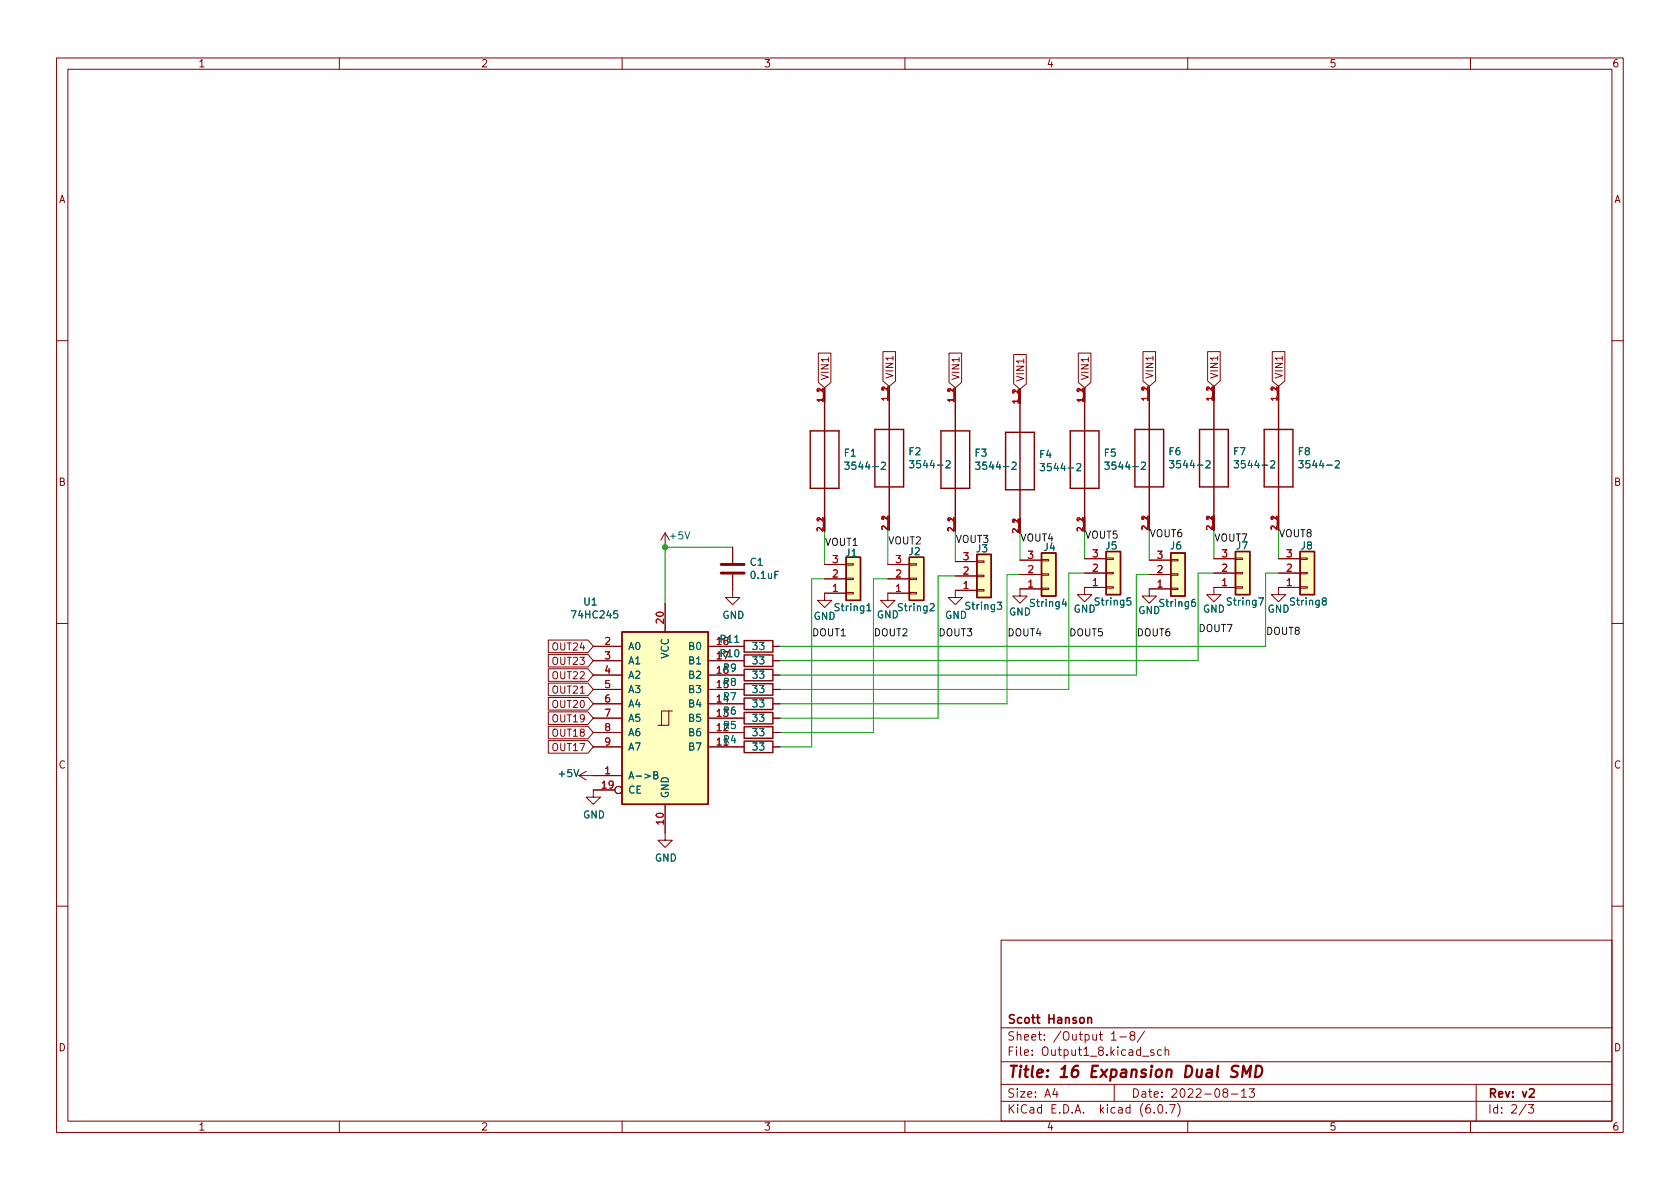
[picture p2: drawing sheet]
<svg xmlns="http://www.w3.org/2000/svg" width="297mm" height="210mm" viewBox="0 0 297 210" stroke-linecap="round" stroke-linejoin="round" font-family="sans-serif">
<g fill="none" stroke="#840000" stroke-width=".18">
<path d="M10 10.2h277v190.1h-277zM12 12.2h273v186.1h-273zM60 10.2v2M110 10.2v2M160 10.2v2M210 10.2v2M260 10.2v2M10 60.2h2M144.7 62.4h2.2v5.2l-1.1 1-1.1-1zM145.8 68.6v2.5M156.1 62.2h2.2v5.2l-1.1 .9-1.1-.9zM157.2 68.3v2.6"/>
<path d="M167.8 62.4h2.2v5.2l-1.1 1-1.1-1zM168.9 68.6v2.5M179.2 62.7h2.3v5.2l-1.2 .9-1.1-.9zM180.3 68.8v2.6M190.7 62.4h2.2v5.2l-1.1 1-1.1-1zM191.8 68.6v2.5M202.1 62.2h2.2v5.2l-1.1 .9-1.1-.9zM203.2 68.3v2.6M213.5 62.2h2.2v5.2l-1.1 .9-1.1-.9zM214.6 68.3v2.6M224.9 62.2h2.3v5.2l-1.1 .9-1.2-.9zM226.1 68.3v2.6"/>
<path d="M285 60.2h2M117.6 94.2l-.8 1.3M117.6 94.2v2.6M117.6 94.2l.8 1.3M129.5 96.8v2.8M145.8 91.4v2.6M145.8 99.8h3.8M149.6 99.7h1.3v.2h-1.3zM157 99.8h3.8M157.2 91.2v2.5M160.8 99.7h1.3v.2h-1.3zM168.9 91.4v2.6"/>
<path d="M168.9 99.3h3.8M172.7 99.2h1.3v.2h-1.3zM180.3 99.1h3.8M180.3 91.7v2.5M184.1 98.9h1.3v.3h-1.3zM191.8 91.4v2.6M191.8 98.8h3.8M195.6 98.7h1.2v.2h-1.2zM203.2 99.1h3.8M203.2 91.2v2.5M207 98.9h1.3v.3h-1.3zM214.6 98.8h3.8"/>
<path d="M214.6 91.2v2.5M218.4 98.7h1.3v.2h-1.3zM226.1 98.8h3.8M226.1 91.2v2.5M229.9 98.7h1.2v.2h-1.2zM10 110.2h2M96.9 118.3h7l1 1.1-1 1.1h-7zM96.9 113.2h7l1 1.1-1 1.1h-7zM96.9 115.7h7l1 1.1-1 1.1h-7zM104.9 114.3h5.1M104.9 116.8h5.1M104.9 119.4h5.1"/>
<path d="M117.6 106.7v5.1M125.2 114.3h6.4M125.2 116.8h6.4M125.2 119.4h6.4M129.5 101.6v4.1h1.3l-1.3 1.2-1.2-1.2h1.2M136.7 114.3h1.2M136.7 116.8h1.2M136.7 119.4h1.2M145.8 102.4h3.8M149.6 102.2h1.3v.3h-1.3zM149.6 104.8h1.3v.2h-1.3zM149.6 104.9h-3.8v1.3h1.3l-1.3 1.2-1.3-1.2h1.3"/>
<path d="M157 102.4h3.8M160.8 102.2h1.3v.3h-1.3zM160.8 104.8h1.3v.2h-1.3zM160.8 104.9h-3.8v1.3h1.2l-1.2 1.2-1.3-1.2h1.3M168.9 101.8h3.8M172.7 101.7h1.3v.3h-1.3zM172.7 104.3h1.3v.2h-1.3zM172.7 104.4h-3.8v1.3h1.3l-1.3 1.2-1.3-1.2h1.3M180.3 101.6h3.8M184.1 101.5h1.3v.2h-1.3zM184.1 104h1.3v.3h-1.3zM184.1 104.1h-3.8v1.3h1.3l-1.3 1.3-1.2-1.3h1.2"/>
<path d="M191.8 101.3h3.8M195.6 101.2h1.2v.3h-1.2zM195.6 103.8h1.2v.2h-1.2zM195.6 103.9h-3.8v1.3h1.2l-1.2 1.2-1.3-1.2h1.3M203.2 101.6h3.8M207 101.5h1.3v.2h-1.3zM207 104h1.3v.3h-1.3zM207 104.1h-3.8v1.3h1.3l-1.3 1.3-1.3-1.3h1.3M214.6 101.3h3.8M218.4 101.2h1.3v.3h-1.3zM218.4 103.8h1.3v.2h-1.3zM218.4 103.9h-3.8v1.3h1.3l-1.3 1.2-1.2-1.2h1.2"/>
<path d="M226.1 101.3h3.8M229.9 101.2h1.2v.3h-1.2zM229.9 103.8h1.2v.2h-1.2zM229.9 103.9h-3.8v1.3h1.2l-1.2 1.2-1.3-1.2h1.3M285 110.2h2M96.9 125.9h7l1 1.1-1 1.1h-7zM96.9 123.3h7l1 1.2-1 1.1h-7zM96.9 120.8h7l1 1.1-1 1.1h-7zM96.9 128.4h7l1 1.1-1 1.1h-7zM96.9 131h7l1 1.1-1 1.1h-7zM102.4 137.2l1.2 .7M102.4 137.2h7.6"/>
<path d="M103.6 136.4l-1.2 .8M104.9 132.1h5.1M104.9 124.5h5.1M104.9 121.9h5.1M104.9 127h5.1M104.9 129.5h5.1M108.7 139.7h-3.8v1.3h1.3l-1.3 1.2-1.3-1.2h1.3M118.2 125.7h-1.2v2.6M118.9 125.7h-.7v2.6h-1.9M125.2 132.1h6.4M125.2 124.5h6.4M125.2 121.9h6.4"/>
<path d="M125.2 127h6.4M125.2 129.5h6.4M136.7 132.1h1.2M136.7 124.5h1.2M136.7 121.9h1.2M136.7 127h1.2M136.7 129.5h1.2M117.6 142.2v6.4h1.3l-1.3 1.3-1.3-1.3h1.3M10 160.2h2M177 166.3h108v32h-108zM285 160.2h2M60 198.3v2"/>
<path d="M110 198.3v2M160 198.3v2M177 194.8h108M177 191.8h108M177 187.8h108M177 181.8h108M186.5 192.5l-.4 1h1M186.9 193v1M196.5 182.9l.4-.5v1.5M196.5 183.9h.9M197 191.8v3M198 183.4h1.1"/>
<path d="M200.1 183.1l-.3-.3 .1-.2 .2-.2 .4 .1 .1 .2v.2l-.7 .2-.1 .3v.2l.3 .3h.4l.1-.3v-.4l-.2-.1M202 186.8h1.1M202.4 182.4l-1.3 1.9M204 185.7l-.4-.1-.2 .2 .1 .3 .5 .1v.4h-.6M204.1 196.7v.1M204.9 195.4l.2-.1a.81 .81 0 0 1 .6 .7 .81 .81 0 0 1-.3 .8h-.2a.81 .81 0 0 1-.6-.6 .81 .81 0 0 1 .3-.8zM205.4 185.7l-.5-.1-.3 .3v.4l.2 .3h.6M206 185.8l.2-.2 .4 .1v.9M206 185.1v1.5M206.2 196.7v.1M206.8 195.3h1l-.7 1.5M208.2 195.1a1.72 1.72 0 0 1 0 2.3"/>
<path d="M210 198.3v2M216.5 193.2l-.3-.3 .1-.2 .2-.2 .4 .1 .2 .2-.1 .2-.6 .2-.2 .3 .1 .4 .2 .1h.4l.2-.3-.1-.4-.2-.1M217.7 193.5h1.2M219.5 193l.4-.5v1.5M219.5 194h.9M220.9 192.5h.9l-.5 .6 .4 .1v.7l-.2 .1h-.4l-.2-.1M260 198.3v2M261 191.8v6.5M269.9 195.3l-1.3 1.9M270.2 195.3h1l-.6 .6 .5 .1v.7l-.2 .1h-.5l-.2-.1"/>
<circle cx="109.3" cy="139.7" r=".63"/>
</g>
<path d="M192.3 179.9v1M192.3 180.1l.3-.2 .3 .1 .1 .9M270.4 192.7l.6-.2 .2 .2 .1 .3-1 1h1" fill="none" stroke="#840000" stroke-width=".3"/>
<path d="M219 188.6a.85 .85 0 0 0-1.1 .1 .45 .45 0 0 0 .2 .7l.4 .1a.49 .49 0 0 1 .3 .5 .49 .49 0 0 1-.4 .5l-.8-.1M219.6 190.5l.3-2 .4 1.4 .9-1.4-.3 2M222.1 188.5h.5a1.08 1.08 0 0 1 .6 1 1.08 1.08 0 0 1-.8 1h-.5z" fill="none" stroke="#840000" stroke-width=".4"/>
<g fill="none" stroke="#840000" stroke-width=".25">
<path d="M143.3 76.2h5v10.2h-5zM145.8 68.6v25.4M154.7 75.9h5.1v10.2h-5.1zM157.2 68.3v25.4M166.4 76.2h5v10.2h-5zM168.9 68.6v25.4M177.8 76.4h5.1v10.2h-5.1zM180.3 68.8v25.4M189.2 76.2h5.1v10.2h-5.1zM191.8 68.6v25.4M200.7 75.9h5v10.2h-5zM203.2 68.3v25.4"/>
<path d="M212.1 75.9h5.1v10.2h-5.1zM214.6 68.3v25.4M223.5 75.9h5.1v10.2h-5.1zM226.1 68.3v25.4M149.6 98.5h2.5v7.7h-2.5zM160.8 98.5h2.5v7.7h-2.5zM172.7 98h2.6v7.7h-2.6zM184.1 97.8h2.6v7.6h-2.6zM195.6 97.5h2.5v7.7h-2.5zM207 97.8h2.5v7.6h-2.5zM218.4 97.5h2.6v7.7h-2.6zM229.9 97.5h2.5v7.7h-2.5z"/>
<path d="M110 111.8h15.2v30.4h-15.2zM131.6 113.3h5.1v2h-5.1zM131.6 115.8h5.1v2.1h-5.1zM131.6 118.4h5.1v2h-5.1zM131.6 131.1h5.1v2h-5.1zM131.6 123.4h5.1v2.1h-5.1zM131.6 120.9h5.1v2h-5.1zM131.6 126h5.1v2h-5.1zM131.6 128.5h5.1v2.1h-5.1z"/>
</g>
<path d="M127.5 99.8h4.1M127.5 101.3h4.1" fill="none" stroke="#840000" stroke-width=".51"/>
<g fill="none" stroke="#006464" stroke-width=".18">
<path d="M149.4 81.7h.7l-.4 .5 .4 .1v.6l-.2 .1-.5-.1M155.8 81.8l.5-.1 .3 .4-.8 .9h.8M160.8 81.5h.8l-.4 .5 .3 .1v.5l-.2 .1-.5-.1M167.3 81.6l.4-.1 .3 .3-.8 .9h.8M172.5 81.7h.8l-.5 .5 .4 .1v.6l-.2 .1-.5-.1M178.9 81.8l.5-.1 .3 .4-.8 .9h.8M183.9 82h.8l-.4 .5 .3 .1v.5l-.2 .1-.5-.1M190.4 82.1l.5-.1 .2 .3-.8 .9h.8M195.3 81.7h.8l-.4 .5 .4 .1v.6l-.2 .1-.6-.1M201.8 81.8l.5-.1 .2 .4-.8 .9h.8M206.8 81.5h.7l-.4 .5 .4 .1v.5l-.2 .1-.5-.1M213.2 81.6l.5-.1 .3 .3-.8 .9h.8"/>
<path d="M218.2 81.5h.8l-.4 .5 .3 .1v.5l-.2 .1-.5-.1M224.7 81.6l.4-.1 .3 .3-.8 .9h.8M229.6 81.5h.8l-.4 .5 .3 .1v.5l-.1 .1-.6-.1M236.1 81.6l.5-.1 .2 .3-.8 .9h.8M153.3 108h.7M164.4 106.9l.5-.2 .3 .4-.8 .9h.8M176.3 106.5h.8l-.4 .5 .3 .1v.5l-.1 .2-.6-.2M188.1 105.9l-.3 .9h.8M199.9 105.7h-.6l-.1 .6 .2-.1 .4 .1 .2 .2-.1 .4-.2 .1-.5-.1M211.3 106h-.4a.85 .85 0 0 0 0 1.2l.4-.1 .1-.4-.2-.2h-.3l-.2 .2M222.5 105.7h.9l-.6 1.3M234 106.3l-.2-.3v-.2l.2-.1 .4 .1 .1 .2-.1 .1-.5 .2-.1 .2v.3l.2 .2 .4-.1 .1-.1-.1-.4-.1-.1"/>
<path d="M115.6 137.1l.6-.1 .1-.2-.1-.2-.6-.1v1.2h.5l.2-.1v-.3l-.3-.2"/>
</g>
<g fill="#ffffc2" stroke="#ffffc2" stroke-width=".18">
<path d="M229.9 97.5h2.5v7.7h-2.5z"/>
<path d="M218.4 97.5h2.6v7.7h-2.6z"/>
<path d="M184.1 97.8h2.6v7.6h-2.6z"/>
<path d="M160.8 98.5h2.5v7.7h-2.5z"/>
<path d="M149.6 98.5h2.5v7.7h-2.5z"/>
<path d="M195.6 97.5h2.5v7.7h-2.5z"/>
<path d="M207 97.8h2.5v7.6h-2.5z"/>
<path d="M172.7 98h2.6v7.7h-2.6z"/>
<path d="M110 111.8h15.2v30.4h-15.2z"/>
</g>
<g fill="none" stroke="#009600" stroke-width=".18">
<path d="M129.5 96.8h-11.9v9.9M145.8 94v5.8M157 93.7v6.1M168.9 94v5.3M180.3 94.2v4.9M191.8 94v4.8M203.2 93.7v5.4M214.6 93.7v5.1M226.1 93.7v5.1M145.8 102.4h-2.3v29.7h-5.6M157 102.4h-2.6v27.1h-16.5M168.9 101.8h-3v25.2h-28"/>
<path d="M180.3 101.6h-2.2v22.9h-40.2M191.8 101.3h-2.8v20.6h-51.1M203.2 101.6h-2.3v17.8h-63M214.6 101.3h-2.8v15.5h-73.9M226.1 101.3h-2.3v13h-85.9"/>
</g>
<circle cx="117.6" cy="96.8" r=".46" fill="#009600" stroke="#009600" stroke-width=".18"/>
<text font-size="2.8" fill="#840000" x="178" y="190.6">Title: 16 Expansion Dual SMD</text>
<g font-size="2.1" fill="#840000">
<text x="178" y="184">Sheet: /Output 1-8/</text>
<text x="178" y="181">Scott Hanson</text>
<text x="178" y="186.7">File: Output1_8.kicad_sch</text>
<text x="178" y="196.9">KiCad E.D.A. kicad (6.0.7)</text>
<text x="178" y="194.1">Size: A4</text>
<text x="200" y="194.1">Date: 2022-08-13</text>
<text x="263" y="194.1">Rev: v2</text>
<text x="263" y="196.9">Id: 2/3</text>
</g>
<g font-size="1.8" fill="#840000">
<text x="35" y="11.9">1</text>
<text x="85" y="11.9">2</text>
<text x="135" y="11.9">3</text>
<text x="185" y="11.9">4</text>
<text x="235" y="11.9">5</text>
<text x="285" y="11.9">6</text>
<text x="10.3" y="35.9">A</text>
<text x="285.3" y="35.9">A</text>
<text x="146.5" y="67.3" transform="rotate(-90 146.5 67.3)">VIN1</text>
<text x="158" y="67.1" transform="rotate(-90 158 67.1)">VIN1</text>
<text x="169.6" y="67.3" transform="rotate(-90 169.6 67.3)">VIN1</text>
<text x="181.1" y="67.6" transform="rotate(-90 181.1 67.6)">VIN1</text>
<text x="192.5" y="67.3" transform="rotate(-90 192.5 67.3)">VIN1</text>
<text x="203.9" y="67.1" transform="rotate(-90 203.9 67.1)">VIN1</text>
<text x="215.4" y="67.1" transform="rotate(-90 215.4 67.1)">VIN1</text>
<text x="226.8" y="67.1" transform="rotate(-90 226.8 67.1)">VIN1</text>
<text x="10.3" y="85.9">B</text>
<text x="285.3" y="85.9">B</text>
<text x="97.9" y="115">OUT24</text>
<text x="97.9" y="117.6">OUT23</text>
<text x="97.9" y="120.1">OUT22</text>
<text x="97.9" y="125.2">OUT20</text>
<text x="97.9" y="122.6">OUT21</text>
<text x="97.9" y="127.7">OUT19</text>
<text x="97.9" y="130.3">OUT18</text>
<text x="10.3" y="135.9">C</text>
<text x="97.9" y="132.8">OUT17</text>
<text x="285.3" y="135.9">C</text>
<text x="10.3" y="185.9">D</text>
<text x="285.3" y="185.9">D</text>
<text x="35" y="199.9">1</text>
<text x="85" y="199.9">2</text>
<text x="135" y="199.9">3</text>
<text x="185" y="199.9">4</text>
<text x="235" y="199.9">5</text>
<text x="285" y="199.9">6</text>
</g>
<g font-size="1.8" fill="#006464">
<text x="149.3" y="80.7">F1</text>
<text x="150.2" y="83.1">3544-2</text>
<text x="160.7" y="80.5">F2</text>
<text x="161.7" y="82.8">3544-2</text>
<text x="172.4" y="80.7">F3</text>
<text x="173.3" y="83.1">3544-2</text>
<text x="183.8" y="81">F4</text>
<text x="184.8" y="83.3">3544-2</text>
<text x="195.3" y="80.7">F5</text>
<text x="196.2" y="83.1">3544-2</text>
<text x="206.7" y="80.5">F6</text>
<text x="207.6" y="82.8">3544-2</text>
<text x="218.1" y="80.5">F7</text>
<text x="219.1" y="82.8">3544-2</text>
<text x="229.6" y="80.5">F8</text>
<text x="230.5" y="82.8">3544-2</text>
<text x="118.5" y="95.4">+5V</text>
<text x="132.6" y="100">C1</text>
<text x="149.5" y="98.4">J1</text>
<text x="160.7" y="98.2">J2</text>
<text x="172.7" y="97.7">J3</text>
<text x="184.6" y="97.4">J4</text>
<text x="195.5" y="97.1">J5</text>
<text x="206.9" y="97.1">J6</text>
<text x="218.6" y="97.1">J7</text>
<text x="230.1" y="97.1">J8</text>
<text x="103.3" y="107.1">U1</text>
<text x="132.9" y="102.4">0.1uF</text>
<text x="170.9" y="107.8">String3</text>
<text x="182.3" y="107.3">String4</text>
<text x="193.7" y="107.1">String5</text>
<text x="205.2" y="107.3">String6</text>
<text x="217.1" y="107.1">String7</text>
<text x="228.3" y="107.1">String8</text>
<text x="101.4" y="109.3">74HC245</text>
<text x="127.4" y="113.7">R11</text>
<text x="127.7" y="109.4">GND</text>
<text x="143.8" y="109.6">GND</text>
<text x="147.8" y="108.1">String1</text>
<text x="155" y="109.3">GND</text>
<text x="158.9" y="108.1">String2</text>
<text x="167.1" y="109.4">GND</text>
<text x="178.4" y="108.8">GND</text>
<text x="189.8" y="108.3">GND</text>
<text x="201.2" y="108.6">GND</text>
<text x="212.7" y="108.3">GND</text>
<text x="224.1" y="108.3">GND</text>
<text x="111" y="114.9">A0</text>
<text x="111" y="117.5">A1</text>
<text x="118.2" y="116.5" transform="rotate(-90 118.2 116.5)">VCC</text>
<text x="121.9" y="117.5">B1</text>
<text x="121.9" y="114.9">B0</text>
<text x="126.8" y="119.1">16</text>
<text x="126.8" y="116.6">17</text>
<text x="126.8" y="114">18</text>
<text x="127.4" y="116.2">R10</text>
<text x="127.9" y="118.7">R9</text>
<text x="133.1" y="114.9">33</text>
<text x="133.1" y="117.5">33</text>
<text x="111" y="120">A2</text>
<text x="111" y="122.5">A3</text>
<text x="111" y="125.1">A4</text>
<text x="121.9" y="125.1">B4</text>
<text x="121.9" y="122.5">B3</text>
<text x="121.9" y="120">B2</text>
<text x="126.8" y="124.2">14</text>
<text x="126.8" y="121.7">15</text>
<text x="127.9" y="123.8">R7</text>
<text x="127.9" y="121.3">R8</text>
<text x="133.1" y="125.1">33</text>
<text x="133.1" y="122.5">33</text>
<text x="133.1" y="120">33</text>
<text x="111" y="127.6">A5</text>
<text x="111" y="130.2">A6</text>
<text x="121.9" y="130.2">B6</text>
<text x="121.9" y="127.6">B5</text>
<text x="126.8" y="131.8">11</text>
<text x="126.8" y="129.3">12</text>
<text x="126.8" y="126.7">13</text>
<text x="127.9" y="131.4">R4</text>
<text x="127.9" y="126.4">R6</text>
<text x="127.9" y="128.9">R5</text>
<text x="133.1" y="127.6">33</text>
<text x="133.1" y="130.2">33</text>
<text x="98.9" y="137.4">+5V</text>
<text x="111" y="137.8">A-&gt;B</text>
<text x="111" y="132.7">A7</text>
<text x="121.9" y="132.7">B7</text>
<text x="133.1" y="132.7">33</text>
<text x="111" y="140.3">CE</text>
<text x="118.2" y="141.2" transform="rotate(-90 118.2 141.2)">GND</text>
<text x="103.1" y="144.7">GND</text>
<text x="115.8" y="152.3">GND</text>
</g>
<g font-size="1.8" fill="#0f0f0f">
<text x="180.3" y="95.7">VOUT4</text>
<text x="191.8" y="95.2">VOUT5</text>
<text x="203.2" y="95">VOUT6</text>
<text x="214.6" y="95.7">VOUT7</text>
<text x="226.1" y="95">VOUT8</text>
<text x="145.8" y="96.5">VOUT1</text>
<text x="157" y="96.3">VOUT2</text>
<text x="168.9" y="96">VOUT3</text>
<text x="143.5" y="112.5">DOUT1</text>
<text x="154.4" y="112.5">DOUT2</text>
<text x="165.9" y="112.5">DOUT3</text>
<text x="178.1" y="112.5">DOUT4</text>
<text x="189" y="112.5">DOUT5</text>
<text x="200.9" y="112.5">DOUT6</text>
<text x="211.8" y="111.7">DOUT7</text>
<text x="223.8" y="112.3">DOUT8</text>
</g>
<g font-size="1.8" fill="#a90000">
<text x="147.2" y="99.6">3</text>
<text x="158.4" y="99.6">3</text>
<text x="170.3" y="101.6">2</text>
<text x="170.3" y="99.1">3</text>
<text x="181.8" y="101.3">2</text>
<text x="181.8" y="98.8">3</text>
<text x="193.2" y="101.1">2</text>
<text x="193.2" y="98.5">3</text>
<text x="204.6" y="101.3">2</text>
<text x="204.6" y="98.8">3</text>
<text x="216" y="101.1">2</text>
<text x="216" y="98.5">3</text>
<text x="227.5" y="101.1">2</text>
<text x="227.5" y="98.5">3</text>
<text x="147.2" y="104.6">1</text>
<text x="147.2" y="102.1">2</text>
<text x="158.4" y="104.6">1</text>
<text x="158.4" y="102.1">2</text>
<text x="170.3" y="104.1">1</text>
<text x="181.8" y="103.9">1</text>
<text x="193.2" y="103.6">1</text>
<text x="204.6" y="103.9">1</text>
<text x="216" y="103.6">1</text>
<text x="227.5" y="103.6">1</text>
<text x="117.3" y="110.2" transform="rotate(-90 117.3 110.2)">20</text>
<text x="107" y="114">2</text>
<text x="107" y="116.6">3</text>
<text x="107" y="119.1">4</text>
<text x="107" y="121.7">5</text>
<text x="107" y="124.2">6</text>
<text x="107" y="126.7">7</text>
<text x="107" y="129.3">8</text>
<text x="107" y="131.8">9</text>
<text x="107" y="136.9">1</text>
<text x="106.5" y="139.4">19</text>
<text x="117.3" y="145.8" transform="rotate(-90 117.3 145.8)">10</text>
</g>
<g font-size="1.4" fill="#a90000">
<text x="145.5" y="71" transform="rotate(-90 145.5 71)">1_1</text>
<text x="145.5" y="69.5" transform="rotate(-90 145.5 69.5)">2</text>
<text x="157" y="70.8" transform="rotate(-90 157 70.8)">1_1</text>
<text x="157" y="69.2" transform="rotate(-90 157 69.2)">2</text>
<text x="168.7" y="71" transform="rotate(-90 168.7 71)">1_1</text>
<text x="168.7" y="69.5" transform="rotate(-90 168.7 69.5)">2</text>
<text x="180.1" y="71.3" transform="rotate(-90 180.1 71.3)">1_1</text>
<text x="180.1" y="69.7" transform="rotate(-90 180.1 69.7)">2</text>
<text x="191.5" y="71" transform="rotate(-90 191.5 71)">1_1</text>
<text x="191.5" y="69.5" transform="rotate(-90 191.5 69.5)">2</text>
<text x="202.9" y="70.8" transform="rotate(-90 202.9 70.8)">1_1</text>
<text x="202.9" y="69.2" transform="rotate(-90 202.9 69.2)">2</text>
<text x="214.4" y="70.8" transform="rotate(-90 214.4 70.8)">1_1</text>
<text x="214.4" y="69.2" transform="rotate(-90 214.4 69.2)">2</text>
<text x="225.8" y="70.8" transform="rotate(-90 225.8 70.8)">1_1</text>
<text x="225.8" y="69.2" transform="rotate(-90 225.8 69.2)">2</text>
<text x="145.5" y="93.9" transform="rotate(-90 145.5 93.9)">2_1</text>
<text x="145.5" y="92.3" transform="rotate(-90 145.5 92.3)">2</text>
<text x="157" y="93.6" transform="rotate(-90 157 93.6)">2_1</text>
<text x="157" y="92.1" transform="rotate(-90 157 92.1)">2</text>
<text x="168.7" y="93.9" transform="rotate(-90 168.7 93.9)">2_1</text>
<text x="168.7" y="92.3" transform="rotate(-90 168.7 92.3)">2</text>
<text x="180.1" y="94.1" transform="rotate(-90 180.1 94.1)">2_1</text>
<text x="180.1" y="92.6" transform="rotate(-90 180.1 92.6)">2</text>
<text x="191.5" y="93.9" transform="rotate(-90 191.5 93.9)">2_1</text>
<text x="191.5" y="92.3" transform="rotate(-90 191.5 92.3)">2</text>
<text x="202.9" y="93.6" transform="rotate(-90 202.9 93.6)">2_1</text>
<text x="202.9" y="92.1" transform="rotate(-90 202.9 92.1)">2</text>
<text x="214.4" y="93.6" transform="rotate(-90 214.4 93.6)">2_1</text>
<text x="214.4" y="92.1" transform="rotate(-90 214.4 92.1)">2</text>
<text x="225.8" y="93.6" transform="rotate(-90 225.8 93.6)">2_1</text>
<text x="225.8" y="92.1" transform="rotate(-90 225.8 92.1)">2</text>
</g>
</svg>
